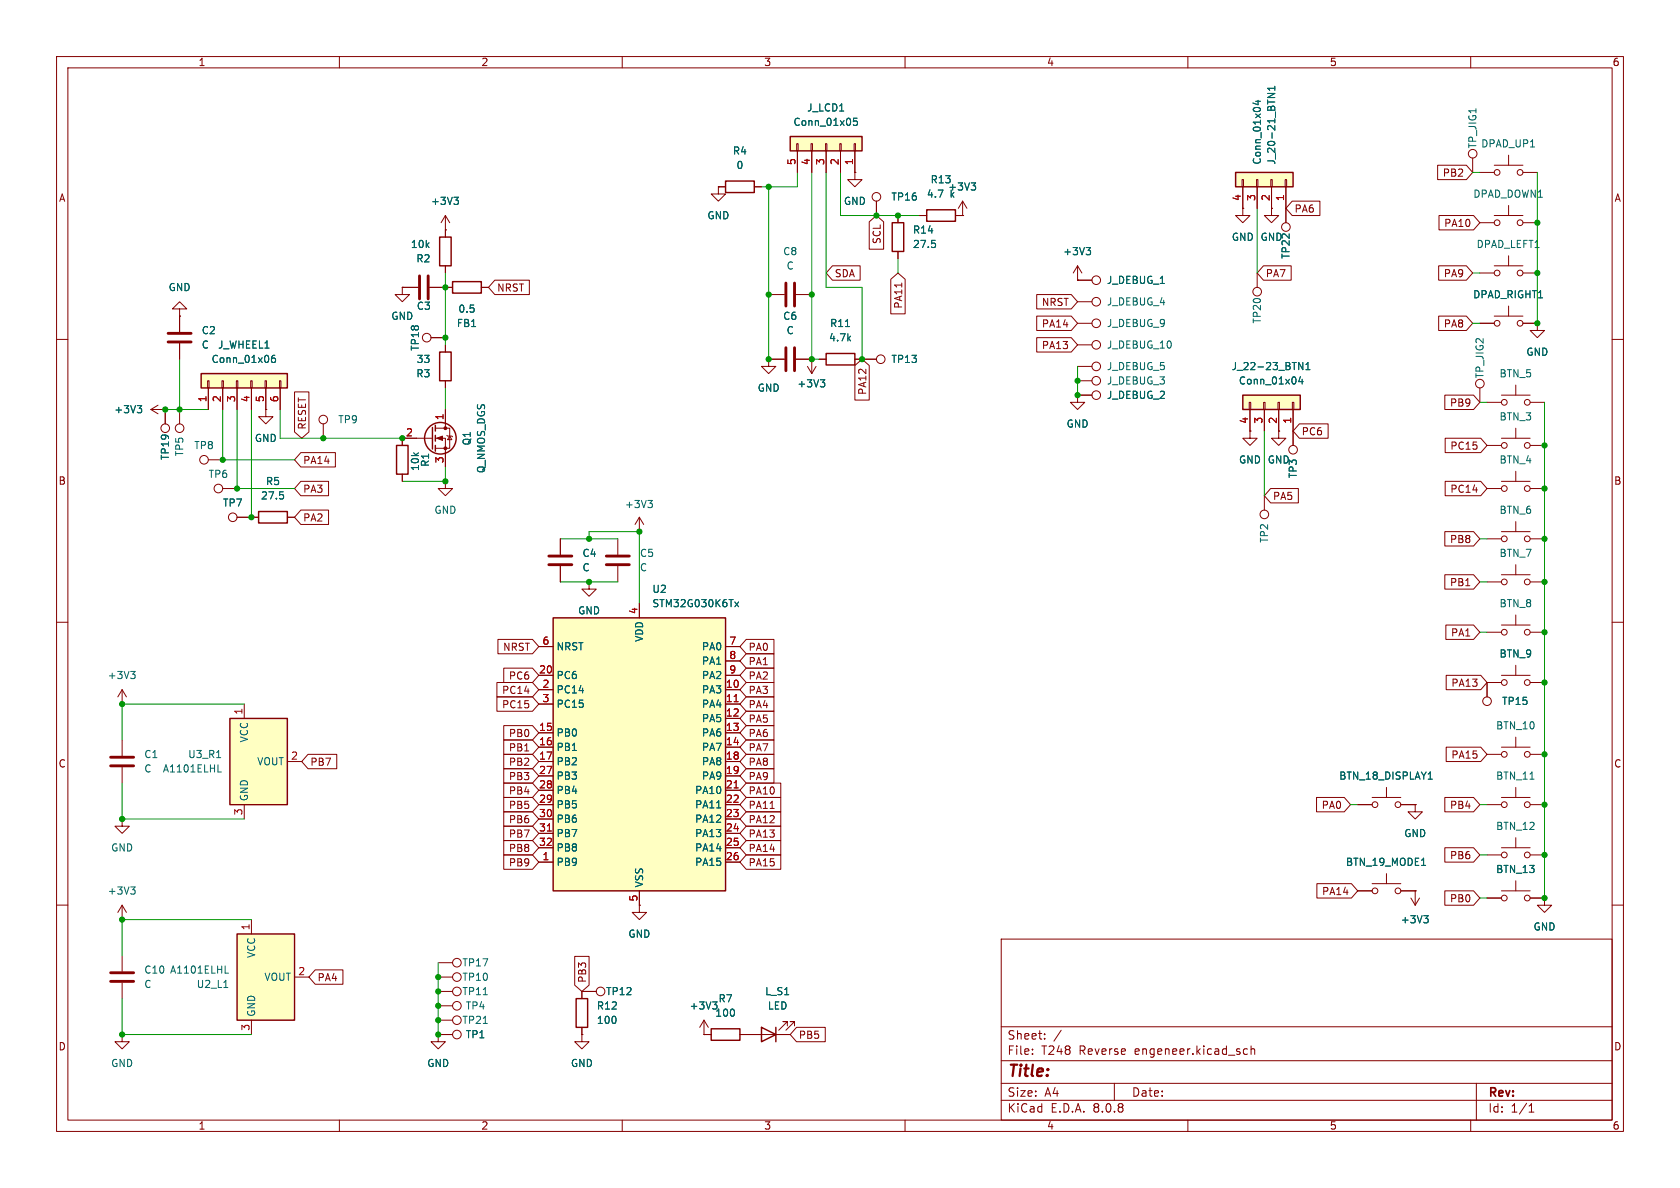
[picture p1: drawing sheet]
<svg xmlns="http://www.w3.org/2000/svg" width="297mm" height="210mm" viewBox="0 0 297 210" stroke-linecap="round" stroke-linejoin="round" font-family="sans-serif">
<g fill="none" stroke="#840000" stroke-width=".18">
<path d="M10 10h277v190h-277zM12 12h273v186h-273zM60 10v2M110 10v2M160 10v2M210 10v2M260 10v2M10 60h2M285 60h2M10 110h2M285 110h2M10 160h2"/>
<path d="M177 166h108v32h-108zM285 160h2M60 198v2M110 198v2M160 198v2M177 194.5h108M177 191.5h108M177 187.5h108M177 181.5h108M182.5 186.3v.1M182.5 185.5v.1M184.7 183.6v.1"/>
<path d="M184.7 182.8v.1M187.6 182.1l-1.3 2M197 191.5v3M210 198v2M220 186.3h.5M220 185.5h.5M221.2 185.5l.2-.1 .3 .1 .1 .9M221.2 184.9v1.5M260 198v2M261 191.5v6.5M270.3 196.6h.9M270.3 195.5l.4-.4v1.5"/>
</g>
<path d="M219.7 69.9h10.2v2.5h-10.2z" fill="#ffffc2"/>
<g fill="none" stroke="#840000" stroke-width=".18">
<path d="M219.7 36.8v1.3h1.3l-1.3 1.3-1.3-1.3h1.3M219.7 36.8h.1M224.8 36.8v1.3h1.3l-1.3 1.3-1.3-1.3h1.3M224.8 36.8h.1M227.3 36.8v2.6M78.7 40.6v1.3M78.7 47v1.3M220.9 71.1h.2v1.3h-.2zM221 72.4v3.8M223.4 71.1h.2v1.3h-.2zM223.5 72.4v3.8M225.9 71.1h.3v1.3h-.3z"/>
<path d="M226.1 72.4v3.8M228.5 71.1h.2v1.3h-.2zM228.6 72.4v3.8M104.1 102.9v1.2h1.3l-1.3 1.3-1.2-1.3h1.2M104.1 102.9h.1M262.9 120.7v2.5M249.4 158.8l.8 1.2M250.2 142.2v1.3h1.3l-1.3 1.3-1.3-1.3h1.3M250.2 142.2h.1M250.2 157.5h.1M250.2 157.5v2.5M251 158.8l-.8 1.2"/>
<path d="M262.9 158.8h2.5M262.9 151.1h2.5M265.4 157.5h5.1M265.4 149.9h5.1M268 148.1v1.8M268 155.7v1.8M270.5 158.8h2.5M270.5 151.1h2.5M273 158.8v1.2h1.3l-1.3 1.3-1.2-1.3h1.2M273 158.8h.1M21.6 168.9v2.8M21.6 173.7v2.8"/>
<path d="M105.4 175.3h-2.5v1.2M113 160v1.3h1.3l-1.3 1.3-1.2-1.3h1.2M113 160h.1M102.9 181.6v1.3M124.5 182.9h.1M124.5 180.3l-.8 1.3M124.5 180.3v2.6M124.5 180.3l.7 1.3M132.1 182.9h7.6M139.2 181.4v-.8h-.8h.8l-1.5 1.5M140.5 181.4v-.8h-.8h.8l-1.6 1.5"/>
<circle cx="227.3" cy="40.1" r=".76"/>
<circle cx="262.9" cy="124" r=".76"/>
<circle cx="265.9" cy="158.8" r=".51"/>
<circle cx="265.9" cy="151.1" r=".51"/>
<circle cx="270" cy="151.1" r=".51"/>
<circle cx="270" cy="158.8" r=".51"/>
<circle cx="106.2" cy="175.3" r=".76"/>
</g>
<path d="M77.7 41.9h2.1v5.1h-2.1zM219.7 69.9h10.2v2.5h-10.2zM101.9 176.5h2v5.1h-2zM134.6 181.6l2.6 1.3-2.6 1.3zM137.2 181.6v2.6" fill="none" stroke="#840000" stroke-width=".25"/>
<path d="M229.6 64.1l.7 1.2v-1.2M229.9 66.6l-.3 .9h.8M230.2 67v.9M230.9 65.3h.7M230.9 64.4l.3-.3v1.2M126 177.1h.8l-.5 .5M126.8 177.8v.3M251.7 161.9h.8l-.4 .5M252.2 162.4l.3 .2v.3l-.3 .2" fill="none" stroke="#006464" stroke-width=".18"/>
<path d="M19.6 173.5h4M19.6 172h4" fill="none" stroke="#840000" stroke-width=".51"/>
<path d="M218.4 30.5h10.2v2.5h-10.2z" fill="#ffffc2"/>
<g fill="none" stroke="#840000" stroke-width=".18">
<path d="M158.7 38.1v1.3M219.6 31.8h.2v1.2h-.2zM219.7 33v3.8M222.1 31.8h.3v1.2h-.3zM222.2 33v3.8M224.7 31.8h.2v1.2h-.2zM224.8 33v3.8M227.2 31.8h.3v1.2h-.3zM227.3 33v3.8M76.2 59.7h2.5M158.7 44.5v1.2M222.2 48.3v2.5"/>
<path d="M71.1 77.5h5.4M77 77.5h1.7v5.1M77 75.7h2.5v3.5h-2.5M78.7 72.4v3.3M79 77l.1 .1h.8l.1 .1M79.5 77.1l.4 .6h-.8zM135.9 63.5v1.3h1.3l-1.3 1.2-1.3-1.2h1.3M135.9 63.5h.1M135.9 63.5h2.8M140.7 63.5h2.8M144.8 63.5h1.2M151.1 63.5h3.8"/>
<path d="M41.9 91.4h3.8M50.8 91.4h1.3M262.9 111.8h2.5M265.4 119.4h5.1M265.4 110.5h5.1M268 108.7v1.8M268 117.6v1.8M270.5 111.8h2.5M21.6 124.5h.1M21.6 121.9l-.8 1.3M21.6 121.9v2.6M21.6 121.9l.8 1.3"/>
<path d="M245.1 139.2v1.8M262.9 120.7h2.5M262.9 133.4h2.5M265.4 132.1h5.1M268 130.3v1.8M268 139.2v1.8M270.5 120.7h2.5M270.5 133.4h2.5M240 142.2h2.6M240 157.5h2.6M242.6 141h5M242.6 156.2h5"/>
<path d="M245.1 154.4v1.8M247.6 142.2h2.6M247.6 157.5h2.6M262.9 142.2h2.5M265.4 141h5.1M270.5 142.2h2.5M77.5 172.7h2.5M77.5 170.2h2.5M102.9 182.9v1.3h1.2l-1.2 1.2-1.3-1.2h1.3M102.9 182.9h.1M124.5 182.9h1.2M130.8 182.9h1.3"/>
<circle cx="75.4" cy="59.7" r=".76"/>
<circle cx="222.2" cy="51.6" r=".76"/>
<circle cx="155.7" cy="63.5" r=".76"/>
<circle cx="41.1" cy="91.4" r=".76"/>
<circle cx="265.9" cy="111.8" r=".51"/>
<circle cx="270" cy="111.8" r=".51"/>
<circle cx="265.9" cy="120.7" r=".51"/>
<circle cx="265.9" cy="133.4" r=".51"/>
<circle cx="270" cy="120.7" r=".51"/>
<circle cx="270" cy="133.4" r=".51"/>
<circle cx="243.1" cy="157.5" r=".51"/>
<circle cx="243.1" cy="142.2" r=".51"/>
<circle cx="247.1" cy="142.2" r=".51"/>
<circle cx="247.1" cy="157.5" r=".51"/>
<circle cx="265.9" cy="142.2" r=".51"/>
<circle cx="270" cy="142.2" r=".51"/>
<circle cx="80.8" cy="172.7" r=".76"/>
<circle cx="80.8" cy="170.2" r=".76"/>
</g>
<g fill="none" stroke="#840000" stroke-width=".25">
<path d="M157.7 39.4h2.1v5.1h-2.1zM218.4 30.5h10.2v2.5h-10.2zM76.5 75.6v3.8M77 75.2v1M77 77v1M77 78.7v1.1M146 62.5h5.1v2h-5.1zM45.7 90.4h5.1v2.1h-5.1zM125.7 181.9h5.1v2h-5.1z"/>
<circle cx="77.9" cy="77.5" r="2.79"/>
</g>
<g fill="none" stroke="#006464" stroke-width=".18">
<path d="M222 17.9h.8M222.4 17.7v.8l-.9-.3M224.1 16.5h1.3l-1.3 .7M225.4 15.2v.8M225.4 15.6h-1.3l.4 .4M149.5 57.7h.7M164.7 42.5h.6M165.3 43l.1 .2-.1 .5M49.5 86.9h.6M50 87.5l.1 .2-.1 .4M23.1 118.7h.8l-.4 .5M23.6 119.2l.3 .2v.3l-.3 .3"/>
<path d="M252.5 137.7h.7M270.5 137.7h.7M251.3 153h.7"/>
</g>
<g fill="#840000" stroke="#840000" stroke-width=".18">
<path d="M77.2 77.5l1-.4v.8z"/>
<circle cx="78.7" cy="79.2" r=".25"/>
<circle cx="78.7" cy="75.7" r=".25"/>
</g>
<path d="M138.9 61.5v4M140.5 61.5v4" fill="none" stroke="#840000" stroke-width=".51"/>
<path d="M40.6 127h10.2v15.2h-10.2z" fill="#ffffc2"/>
<path d="M163.8 37.1h5.1v2h-5.1zM40.6 127h10.2v15.2h-10.2z" fill="none" stroke="#840000" stroke-width=".25"/>
<g fill="none" stroke="#840000" stroke-width=".18">
<path d="M154.9 35.6v2.5M162.6 38.1h1.2M168.9 38.1h1.3M170.2 38.1h.1M170.2 35.6l-.8 1.2M170.2 35.6v2.5M170.2 35.6l.7 1.2M135.9 52.1h2.8M140.7 52.1h2.8M190.5 49.5h.1M190.5 47l-.8 1.3M190.5 47v2.5"/>
<path d="M190.5 47l.8 1.3M190.5 53.3h2.5M190.5 57.2h2.5M190.5 49.5h2.5M26.7 72.4l1.2 .8M26.7 72.4h2.5M27.9 71.6l-1.2 .8M29.2 72.4h.1M29.2 72.4v2.5M190.5 69.9v1.2h1.3l-1.3 1.3-1.3-1.3h1.3M190.5 69.9h.1M190.5 64.8h2.5"/>
<path d="M190.5 69.9h2.5M190.5 67.3h2.5M190.5 61h2.5M221 76.2v1.3h1.2l-1.2 1.2-1.3-1.2h1.3M221 76.2h.1M226.1 76.2v1.3h1.2l-1.2 1.2-1.3-1.2h1.3M226.1 76.2h.1M228.6 76.2v2.5M21.6 130.8v2.8M21.6 135.6v2.8M43.2 124.5v2.5M50.8 134.6h2.5"/>
<path d="M43.2 142.2v2.6M77.5 175.3h2.5M77.5 177.8h2.5M77.5 182.9h2.5"/>
<circle cx="154.9" cy="34.8" r=".76"/>
<circle cx="193.8" cy="49.5" r=".76"/>
<circle cx="193.8" cy="53.3" r=".76"/>
<circle cx="193.8" cy="57.1" r=".76"/>
<circle cx="29.2" cy="75.7" r=".76"/>
<circle cx="193.8" cy="64.8" r=".76"/>
<circle cx="193.8" cy="67.3" r=".76"/>
<circle cx="193.8" cy="69.8" r=".76"/>
<circle cx="193.8" cy="61" r=".76"/>
<circle cx="228.6" cy="79.5" r=".76"/>
<circle cx="80.8" cy="175.3" r=".76"/>
<circle cx="80.8" cy="177.8" r=".76"/>
<circle cx="80.8" cy="182.9" r=".76"/>
</g>
<path d="M171.7 32.3h.8l-.4 .5M172.2 32.8l.3 .3v.3l-.3 .2M192 43.8h.8l-.4 .4M192.6 44.2l.2 .3v.3l-.2 .2M24.3 71.7h.7l-.4 .5M24.8 72.2l.2 .2v.3l-.2 .3M38.3 133.9h.7M38.5 136.5h.6M85.4 175.8h.8" fill="none" stroke="#006464" stroke-width=".18"/>
<path d="M138.9 50v4.1M140.5 50v4.1M19.6 135.4h4M19.6 133.9h4" fill="none" stroke="#840000" stroke-width=".51"/>
<path d="M35.6 66h15.2v2.6h-15.2z" fill="#ffffc2"/>
<g fill="none" stroke="#840000" stroke-width=".18">
<path d="M31.7 54.6h1.3l-1.3-1.3-1.2 1.3h1.2v1.3M31.7 55.9h.1M31.7 55.9v2.8M271.8 57.2v1.2h1.2l-1.2 1.3-1.3-1.3h1.3M271.8 57.2h.1M31.7 60.7v2.8M36.7 67.3h.3v1.3h-.3zM36.8 68.6v3.8M39.2 67.3h.3v1.3h-.3zM39.4 68.6v3.8M41.8 67.3h.2v1.3h-.2zM41.9 68.6v3.8"/>
<path d="M44.3 67.3h.3v1.3h-.3zM44.4 68.6v3.8M46.9 67.3h.2v1.3h-.2zM47 68.6v3.8M49.4 67.3h.3v1.3h-.3zM49.5 68.6v3.8M261.6 68.6v2.5M262.9 71.1h2.5M265.4 69.9h5.1M268 68.1v1.8M270.5 71.1h2.5M21.6 162.6h.1"/>
<path d="M21.6 160l-.8 1.3M21.6 160v2.6M21.6 160l.8 1.3M77.5 182.9v1.3h1.2l-1.2 1.2-1.3-1.2h1.3M77.5 182.9h.1M77.5 180.3h2.5"/>
<circle cx="261.6" cy="67.8" r=".76"/>
<circle cx="265.9" cy="71.1" r=".51"/>
<circle cx="270" cy="71.1" r=".51"/>
<circle cx="80.8" cy="180.3" r=".76"/>
</g>
<path d="M35.6 66h15.2v2.6h-15.2z" fill="none" stroke="#840000" stroke-width=".25"/>
<path d="M48.6 62.8l-.4 .1a.86 .86 0 0 0 0 1.2l.5-.1v-.5l-.2-.2h-.3l-.2 .2M23.1 156.8h.8l-.4 .5M23.6 157.3l.3 .2v.3l-.3 .3M85.4 180.9h.8" fill="none" stroke="#006464" stroke-width=".18"/>
<path d="M29.7 58.9h4.1M29.7 60.5h4.1" fill="none" stroke="#840000" stroke-width=".51"/>
<path d="M139.7 24.1h12.7v2.6h-12.7z" fill="#ffffc2"/>
<g fill="none" stroke="#840000" stroke-width=".18">
<path d="M140.8 25.4h.3v1.3h-.3zM141 26.7v3.8M143.4 25.4h.2v1.3h-.2zM143.5 26.7v3.8M145.9 25.4h.3v1.3h-.3zM146 26.7v3.8M148.5 25.4h.2v1.3h-.2zM148.6 26.7v3.8M151 25.4h.3v1.3h-.3zM151.1 30.5v1.3h1.3l-1.3 1.2-1.2-1.2h1.2M151.1 30.5h.1M151.1 26.7v3.8"/>
<path d="M261.6 39.4h2.6M264.2 38.1h5M266.7 36.3v1.8M269.2 39.4h2.6M71.1 50.8h2.8M75.9 50.8h2.8M261.6 48.3h2.6M261.6 57.2h2.6M264.2 47h5M264.2 55.9h5M266.7 45.2v1.8M266.7 54.1v1.8"/>
<path d="M269.2 48.3h2.6M269.2 57.2h2.6M31.7 72.4v2.5M47 72.4v1.3h1.3l-1.3 1.2-1.3-1.2h1.3M47 72.4h.1M57.1 74.9v2.6M71.1 77.5v1.2M78.7 61v1.2M78.7 67.3v1.3M262.9 78.7h2.5M265.4 77.5h5.1M268 75.7v1.8"/>
<path d="M270.5 78.7h2.5M36.8 81.3h2.6M39.4 86.4h2.5M71.1 83.8v1.3M223.5 87.6v2.6M262.9 86.4h2.5M262.9 95.3h2.5M265.4 85.1h5.1M265.4 94h5.1M268 83.3v1.8M268 92.2v1.8M268 99.8v1.8"/>
<path d="M270.5 86.4h2.5M270.5 95.3h2.5M262.9 102.9h2.5M265.4 101.6h5.1M270.5 102.9h2.5M21.6 144.8v1.3h1.3l-1.3 1.2-1.3-1.2h1.3M21.6 144.8h.1M21.6 182.9v1.3h1.3l-1.3 1.2-1.3-1.2h1.3M21.6 182.9h.1"/>
<circle cx="264.7" cy="39.4" r=".51"/>
<circle cx="268.7" cy="39.4" r=".51"/>
<circle cx="264.7" cy="48.3" r=".51"/>
<circle cx="264.7" cy="57.2" r=".51"/>
<circle cx="268.7" cy="57.2" r=".51"/>
<circle cx="268.7" cy="48.3" r=".51"/>
<circle cx="31.7" cy="75.7" r=".76"/>
<circle cx="57.1" cy="74.2" r=".76"/>
<circle cx="265.9" cy="78.7" r=".51"/>
<circle cx="270" cy="78.7" r=".51"/>
<circle cx="36.1" cy="81.3" r=".76"/>
<circle cx="38.6" cy="86.4" r=".76"/>
<circle cx="223.5" cy="90.9" r=".76"/>
<circle cx="265.9" cy="95.3" r=".51"/>
<circle cx="265.9" cy="86.4" r=".51"/>
<circle cx="270" cy="95.3" r=".51"/>
<circle cx="270" cy="86.4" r=".51"/>
<circle cx="265.9" cy="102.9" r=".51"/>
<circle cx="270" cy="102.9" r=".51"/>
</g>
<path d="M139.7 24.1h12.7v2.6h-12.7zM70.1 78.7h2v5.1h-2zM77.7 62.2h2.1v5.1h-2.1z" fill="none" stroke="#840000" stroke-width=".25"/>
<path d="M151.5 20.9h-.6v.6l.1-.1h.5l.1 .2-.1 .4-.2 .2-.4-.2" fill="none" stroke="#006464" stroke-width=".18"/>
<path d="M74.2 48.8v4M75.7 48.8v4" fill="none" stroke="#840000" stroke-width=".51"/>
<path d="M41.9 165.1h10.2v15.2h-10.2z" fill="#ffffc2"/>
<path d="M41.9 165.1h10.2v15.2h-10.2z" fill="none" stroke="#840000" stroke-width=".25"/>
<g fill="none" stroke="#840000" stroke-width=".18">
<path d="M260.3 27.9v2.6M261.6 30.5h2.6M264.2 29.2h5M266.7 27.4v1.8M269.2 30.5h2.6M71.1 50.8v1.3h1.3l-1.3 1.2-1.3-1.2h1.3M71.1 50.8h.1M142.7 64.8l.8 1.2M143.5 63.5h.1M143.5 63.5v2.5M144.3 64.8l-.8 1.2M44.4 162.6v2.5"/>
<path d="M52.1 172.7h2.5M44.4 180.3v2.6"/>
<circle cx="260.4" cy="27.2" r=".76"/>
<circle cx="264.7" cy="30.5" r=".51"/>
<circle cx="268.7" cy="30.5" r=".51"/>
</g>
<path d="M145 67.1h.8l-.4 .5M145.6 67.6l.2 .3v.3l-.2 .2M39.6 174.6h.7M39.8 172h.6" fill="none" stroke="#006464" stroke-width=".18"/>
<path d="M97.8 109.2h30.5v48.3h-30.5z" fill="#ffffc2"/>
<path d="M128.3 32h5v2h-5zM80 49.8h5.1v2h-5.1zM97.8 109.2h30.5v48.3h-30.5z" fill="none" stroke="#840000" stroke-width=".25"/>
<g fill="none" stroke="#840000" stroke-width=".18">
<path d="M78.7 38.1l-.7 1.3M78.7 38.1v3.8M78.7 38.1l.8 1.3M127 33v1.3h1.3l-1.3 1.3-1.3-1.3h1.3M127 33h.1M127 33h1.3M133.3 33h1.3M141 26.7v3.8M143.5 26.7v3.8M146 26.7v3.8M148.6 26.7v3.8M151.1 30.5h.1"/>
<path d="M151.1 26.7v3.8M153.7 39.2l1.2-1.1 1.3 1.1v4.9h-2.5zM154.9 35.6v2.5M158.7 38.1v1.3M162.6 38.1h1.2M168.9 38.1h1.3M170.2 38.1h.1M219.7 36.8h.1M219.7 33v3.8M222.2 33v3.8M224.8 36.8h.1M224.8 33v3.8"/>
<path d="M227.3 33v6.4M228.4 35.6h4.9v2.5h-4.9l-1.1-1.3zM254.2 29.2h5l1.1 1.3-1.1 1.3h-5zM254.4 38.1h6.1l1.1 1.3-1.1 1.2h-6.1zM31.7 55.9h.1M31.7 55.9v2.8M71.1 50.8h.1M71.1 50.8h2.8M75.9 50.8h4.1M76.2 59.7h2.5M78.7 40.6h.1M78.7 47v1.3"/>
<path d="M85.1 50.8h1.3M87.5 49.5h6.1v2.6h-6.1l-1.1-1.3zM147.2 47h4.9v2.5h-4.9l-1.2-1.2zM157.5 49.4l1.2-1.1 1.3 1.1v6.1h-2.5zM158.7 44.5v1.2M159.4 50v.8M183.3 52.1h6.1l1.1 1.2-1.1 1.3h-6.1zM183.3 55.9h6.1l1.1 1.3-1.1 1.2h-6.1zM183.3 59.7h6.1l1.1 1.3-1.1 1.2h-6.1zM190.5 49.5h.1M190.5 49.5h2.5M223.4 47h4.9v2.5h-4.9l-1.2-1.2z"/>
<path d="M254.3 55.9h4.9l1.1 1.3-1.1 1.2h-4.9zM254.3 47h4.9l1.1 1.3-1.1 1.2h-4.9zM261.6 57.2h2.6M269.2 57.2h2.6M271.8 57.2h.1M29.2 72.4h.1M29.2 72.4v2.5M31.7 60.7v2.8M36.8 68.6v3.8M39.4 68.6v3.8M41.9 68.6v3.8M44.4 68.6v3.8"/>
<path d="M47 72.4h.1M47 68.6v3.8M49.5 68.6v3.8M52.1 69.3h2.5v7.1l-1.3 1.1-1.2-1.1zM73.7 77.5h-2.6v1.2M78.7 61v1.2M78.7 67.3v1.3M78.7 72.4v2.5M135.9 63.5h.1M135.9 63.5h2.8M140.7 63.5h2.8M143.5 63.5h.1"/>
<path d="M144.8 63.5h1.2M151.1 64.6l1.3-1.1 1.3 1.1v6.1h-2.6zM151.1 63.5h3.8M190.5 69.9h.1M190.5 69.9h2.5M221 76.2h.1M221 72.4v3.8M223.5 72.4v3.8M226.1 76.2h.1M226.1 72.4v3.8M228.6 72.4v6.3M229.7 74.9h5.1v2.6h-5.1l-1.1-1.3z"/>
<path d="M255.4 69.8h5.1l1.1 1.3-1.1 1.3h-5.1zM255.5 77.5h6.3l1.1 1.2-1.1 1.3h-6.3zM41.9 91.4h3.8M50.8 91.4h1.3M53.2 80h6.1v2.6h-6.1l-1.1-1.3zM53.2 85.1h4.9v2.5h-4.9l-1.1-1.2zM53.2 90.2h4.9v2.5h-4.9l-1.1-1.3zM71.1 83.8v1.3M78.7 85.1v1.3h1.3l-1.3 1.2-1.2-1.2h1.2M78.7 85.1h.1M78.7 80v2.6M99.1 95.3v2.7"/>
<path d="M109.2 95.3v2.7M113 94h.1M113 91.4v2.6M113 91.4l-.7 1.3M113 91.4l.8 1.3M224.6 86.4h4.9v2.5h-4.9l-1.1-1.3zM255.4 94h5.1l1.1 1.3-1.1 1.2h-5.1zM255.5 85.1h6.3l1.1 1.3-1.1 1.2h-6.3zM88 113h6.1l1.1 1.3-1.1 1.3h-6.1zM89.1 118.1h5l1.1 1.3-1.1 1.3h-5zM95.2 119.4h2.6M95.2 114.3h2.6"/>
<path d="M99.1 100.1v2.8M104.1 102.9h.1M109.2 100.1v2.8M113 106.7v2.5M128.3 119.4h2.5M128.3 114.3h2.5M128.3 116.8h2.5M131.9 115.6h4.9v2.5h-4.9l-1.1-1.3zM131.9 113h4.9v2.6h-4.9l-1.1-1.3zM131.9 118.1h4.9v2.6h-4.9l-1.1-1.3zM255.4 101.6h5.1l1.1 1.3-1.1 1.2h-5.1zM255.6 110.5h4.9l1.1 1.3-1.1 1.2h-4.9z"/>
<path d="M255.7 119.4h6.1l1.1 1.3-1.1 1.2h-6.1zM54.5 133.3h5v2.6h-5l-1.2-1.3zM87.8 123.2h6.3l1.1 1.3-1.1 1.2h-6.3zM87.8 120.6h6.3l1.1 1.3-1.1 1.3h-6.3zM89.1 128.3h5l1.1 1.2-1.1 1.3h-5zM89.1 130.8h5l1.1 1.3-1.1 1.3h-5zM89.1 133.3h5l1.1 1.3-1.1 1.3h-5zM89.1 135.9h5l1.1 1.3-1.1 1.2h-5zM89.1 138.4h5l1.1 1.3-1.1 1.3h-5zM95.2 121.9h2.6M95.2 124.5h2.6M95.2 129.5h2.6"/>
<path d="M95.2 132.1h2.6M95.2 134.6h2.6M95.2 137.2h2.6M95.2 139.7h2.6M128.3 121.9h2.5M128.3 124.5h2.5M128.3 127h2.5M128.3 129.5h2.5M128.3 132.1h2.5M128.3 134.6h2.5M128.3 137.2h2.5M128.3 139.7h2.5"/>
<path d="M131.9 123.2h4.9v2.5h-4.9l-1.1-1.2zM131.9 138.4h6.1v2.6h-6.1l-1.1-1.3zM131.9 120.6h4.9v2.6h-4.9l-1.1-1.3zM131.9 135.9h4.9v2.5h-4.9l-1.1-1.2zM131.9 125.7h4.9v2.6h-4.9l-1.1-1.3zM131.9 133.3h4.9v2.6h-4.9l-1.1-1.3zM131.9 130.8h4.9v2.6h-4.9l-1.1-1.3zM131.9 128.3h4.9v2.5h-4.9l-1.1-1.3zM255.7 132.1h6.1l1.1 1.3-1.1 1.2h-6.1zM262.9 120.7v2.5M262.9 120.7h2.5M270.5 120.7h2.5"/>
<path d="M89.1 151.1h5l1.1 1.3-1.1 1.3h-5zM89.1 143.5h5l1.1 1.3-1.1 1.3h-5zM89.1 146h5l1.1 1.3-1.1 1.3h-5zM89.1 148.6h5l1.1 1.3-1.1 1.2h-5zM89.1 141h5l1.1 1.2-1.1 1.3h-5zM95.2 152.4h2.6M95.2 142.2h2.6M95.2 144.8h2.6M95.2 147.3h2.6M95.2 149.9h2.6M113 157.5v2.5M128.3 152.4h2.5"/>
<path d="M128.3 142.2h2.5M128.3 144.8h2.5M128.3 147.3h2.5M128.3 149.9h2.5M131.9 143.5h6.1v2.6h-6.1l-1.1-1.3zM131.9 141h6.1v2.5h-6.1l-1.1-1.3zM131.9 146h6.1v2.6h-6.1l-1.1-1.3zM131.9 148.6h6.1v2.5h-6.1l-1.1-1.2zM131.9 151.1h6.1v2.6h-6.1l-1.1-1.3zM136.1 142.9h.8M232.7 141h4.9l1.2 1.2-1.2 1.3h-4.9zM232.8 156.2h6.1l1.1 1.3-1.1 1.3h-6.1z"/>
<path d="M240 142.2h2.6M240 157.5h2.6M247.6 142.2h2.6M247.6 157.5h2.6M250.2 142.2h.1M250.2 157.5h.1M255.4 141h5.1l1.1 1.2-1.1 1.3h-5.1zM255.4 149.9h5.1l1.1 1.2-1.1 1.3h-5.1zM255.4 157.5h5.1l1.1 1.3-1.1 1.2h-5.1zM262.9 158.8h2.5M270.5 158.8h2.5M273 158.8h.1"/>
<path d="M55.7 171.4h4.9v2.6h-4.9l-1.1-1.3zM101.6 169.1h2.5v5l-1.2 1.2-1.3-1.2zM102.9 175.3h2.5M102.9 175.3v1.2M113 160h.1M77.5 182.9h.1M77.5 182.9h2.5M102.9 182.9h.1M102.9 181.6v1.3M124.5 182.9h.1M124.5 182.9h1.2M130.8 182.9h3.8"/>
<path d="M137.2 182.9h2.5M140.8 181.6h5.1v2.6h-5.1l-1.1-1.3z"/>
</g>
<path d="M129.8 124h.7M129.8 139.3h.7M96.8 146.9h.7" fill="none" stroke="#a90000" stroke-width=".18"/>
<g fill="none" stroke="#006464" stroke-width=".18">
<path d="M222 17.9h.8M222.4 17.7v.8l-.9-.3M224.1 16.5h1.3l-1.3 .7M225.4 15.2v.8M225.4 15.6h-1.3l.4 .4M80.3 34.9h.7l-.4 .5M80.8 35.4l.2 .2v.3l-.2 .2M151.5 20.9h-.6v.6l.1-.1h.5l.1 .2-.1 .4-.2 .2-.4-.2M171.7 32.3h.8l-.4 .5M172.2 32.8l.3 .3v.3l-.3 .2M149.5 57.7h.7M164.7 42.5h.6"/>
<path d="M165.3 43l.1 .2-.1 .5M192 43.8h.8l-.4 .4M192.6 44.2l.2 .3v.3l-.2 .2M24.3 71.7h.7l-.4 .5M24.8 72.2l.2 .2v.3l-.2 .3M48.6 62.8l-.4 .1a.86 .86 0 0 0 0 1.2l.5-.1v-.5l-.2-.2h-.3l-.2 .2M145 67.1h.8l-.4 .5M145.6 67.6l.2 .3v.3l-.2 .2M229.6 64.1l.7 1.2v-1.2M229.9 66.6l-.3 .9h.8M230.2 67v.9M230.9 65.3h.7"/>
<path d="M230.9 64.4l.3-.3v1.2M49.5 86.9h.6M50 87.5l.1 .2-.1 .4M114.5 88.5h.8l-.4 .4M115.1 88.9l.2 .3v.3l-.2 .2M129.9 106.4l.7 .9M130.6 106.4l-.7 .9M252.5 137.7h.7M126.7 142.8h.7M251.3 153h.7M126 177.1h.8l-.5 .5M126.8 177.8v.3"/>
<path d="M251.7 161.9h.8l-.4 .5M252.2 162.4l.3 .2v.3l-.3 .2"/>
</g>
<path d="M97 99.8h4.1M97 98.3h4.1M107.2 99.8h4.1M107.2 98.3h4.1" fill="none" stroke="#840000" stroke-width=".51"/>
<g fill="none" stroke="#009600" stroke-width=".18">
<path d="M135.9 33v30.5M141 30.5v2.5h-6.4M143.5 30.5v33h1.3M146 30.5v20.3h6.4v12.7M148.6 30.5v7.6h14M222.2 36.8v11.5M260.3 30.5h1.3M271.8 30.5v26.7M78.7 48.3v12.7M158.7 45.7v2.6M260.3 57.2h1.3M260.3 48.3h1.3"/>
<path d="M29.2 72.4h7.6M31.7 63.5v8.9M39.4 72.4v8.9h12.7M41.9 72.4v14h10.2M44.4 72.4v19M49.5 72.4v5.1h21.6M78.7 68.6v3.8M190.5 64.8v5.1M223.5 76.2v11.4M261.6 71.1h1.3M273 71.1v87.7M78.7 82.6v2.5h-7.6"/>
<path d="M99.1 95.3h10.1M104.1 95.3v-1.3h8.9v12.7M261.6 95.3h1.3M99.1 102.9h10.1M261.6 102.9h1.3M261.6 111.8h1.3M21.6 138.4v6.4h21.6M43.2 124.5h-21.6v6.3M238.8 142.2h1.2M261.6 142.2h1.3M261.6 158.8h1.3M261.6 151.1h1.3"/>
<path d="M21.6 176.5v6.4h22.8M44.4 162.6h-22.8v6.3M77.5 170.2v12.7"/>
</g>
<g fill="#009600" stroke="#009600" stroke-width=".18">
<circle cx="273" cy="158.8" r=".46"/>
<circle cx="273" cy="151.1" r=".46"/>
<circle cx="273" cy="142.2" r=".46"/>
<circle cx="273" cy="120.7" r=".46"/>
<circle cx="273" cy="111.8" r=".46"/>
<circle cx="273" cy="133.4" r=".46"/>
<circle cx="190.5" cy="67.3" r=".46"/>
<circle cx="190.5" cy="69.9" r=".46"/>
<circle cx="158.7" cy="38.1" r=".46"/>
<circle cx="154.9" cy="38.1" r=".46"/>
<circle cx="273" cy="78.7" r=".46"/>
<circle cx="273" cy="95.3" r=".46"/>
<circle cx="273" cy="102.9" r=".46"/>
<circle cx="273" cy="86.4" r=".46"/>
<circle cx="271.8" cy="48.3" r=".46"/>
<circle cx="271.8" cy="57.2" r=".46"/>
<circle cx="271.8" cy="39.4" r=".46"/>
<circle cx="143.5" cy="52.1" r=".46"/>
<circle cx="143.5" cy="63.5" r=".46"/>
<circle cx="135.9" cy="63.5" r=".46"/>
<circle cx="135.9" cy="52.1" r=".46"/>
<circle cx="135.9" cy="33" r=".46"/>
<circle cx="152.4" cy="63.5" r=".46"/>
<circle cx="77.5" cy="182.9" r=".46"/>
<circle cx="77.5" cy="180.3" r=".46"/>
<circle cx="77.5" cy="177.8" r=".46"/>
<circle cx="21.6" cy="182.9" r=".46"/>
<circle cx="21.6" cy="162.6" r=".46"/>
<circle cx="78.7" cy="59.7" r=".46"/>
<circle cx="44.4" cy="91.4" r=".46"/>
<circle cx="57.1" cy="77.5" r=".46"/>
<circle cx="78.7" cy="85.1" r=".46"/>
<circle cx="71.1" cy="77.5" r=".46"/>
<circle cx="41.9" cy="86.4" r=".46"/>
<circle cx="39.4" cy="81.3" r=".46"/>
<circle cx="31.7" cy="72.4" r=".46"/>
<circle cx="29.2" cy="72.4" r=".46"/>
<circle cx="21.6" cy="124.5" r=".46"/>
<circle cx="21.6" cy="144.8" r=".46"/>
<circle cx="77.5" cy="172.7" r=".46"/>
<circle cx="77.5" cy="175.3" r=".46"/>
<circle cx="104.1" cy="95.3" r=".46"/>
<circle cx="104.1" cy="102.9" r=".46"/>
<circle cx="113" cy="94" r=".46"/>
<circle cx="78.7" cy="50.8" r=".46"/>
</g>
<text font-size="2.8" fill="#840000" x="178" y="190.9">Title:</text>
<g font-size="2.1" fill="#840000">
<text x="178" y="184">Sheet:</text>
<text x="178" y="186.7">File:</text>
<text x="184.1" y="186.7">T248</text>
<text x="190.8" y="186.7">Reverse</text>
<text x="200.8" y="186.7">engeneer.kicad_sch</text>
<text x="178" y="196.9">KiCad</text>
<text x="178" y="194.1">Size:</text>
<text x="184.7" y="194.1">A4</text>
<text x="185.7" y="196.9">E.D.A.</text>
<text x="193.3" y="196.9">8.0.8</text>
<text x="200" y="194.1">Date:</text>
<text x="263" y="194.3">Rev:</text>
<text x="263" y="196.9">Id:</text>
<text x="267.1" y="196.9">1/1</text>
</g>
<g font-size="1.8" fill="#840000">
<text x="35" y="11.9">1</text>
<text x="85" y="11.9">2</text>
<text x="135" y="11.9">3</text>
<text x="185" y="11.9">4</text>
<text x="235" y="11.9">5</text>
<text x="285" y="11.9">6</text>
<text x="10.3" y="35.9">A</text>
<text x="255" y="31.4">PB2</text>
<text x="285.3" y="35.9">A</text>
<text x="228.8" y="37.8">PA6</text>
<text x="255.2" y="40.3">PA10</text>
<text x="155.9" y="43.2" transform="rotate(-90 155.9 43.2)">SCL</text>
<text x="87.8" y="51.8">NRST</text>
<text x="147.5" y="49.2">SDA</text>
<text x="223.7" y="49.2">PA7</text>
<text x="255.1" y="49.2">PA9</text>
<text x="159.7" y="54.7" transform="rotate(-90 159.7 54.7)">PA11</text>
<text x="184.1" y="54.3">NRST</text>
<text x="184.1" y="58.1">PA14</text>
<text x="255.1" y="58.1">PA8</text>
<text x="184.1" y="61.9">PA13</text>
<text x="153.4" y="69.9" transform="rotate(-90 153.4 69.9)">PA12</text>
<text x="54.3" y="76" transform="rotate(-90 54.3 76)">RESET</text>
<text x="230" y="77.2">PC6</text>
<text x="256.2" y="72.1">PB9</text>
<text x="53.5" y="82.2">PA14</text>
<text x="256.3" y="79.7">PC15</text>
<text x="10.3" y="85.9">B</text>
<text x="53.5" y="87.3">PA3</text>
<text x="224.9" y="88.6">PA5</text>
<text x="256.3" y="87.3">PC14</text>
<text x="285.3" y="85.9">B</text>
<text x="53.5" y="92.4">PA2</text>
<text x="256.2" y="96.2">PB8</text>
<text x="256.2" y="103.8">PB1</text>
<text x="256.4" y="112.7">PA1</text>
<text x="88.8" y="115.3">NRST</text>
<text x="132.2" y="117.8">PA1</text>
<text x="132.2" y="115.3">PA0</text>
<text x="88.7" y="125.4">PC15</text>
<text x="88.7" y="122.9">PC14</text>
<text x="89.9" y="120.3">PC6</text>
<text x="132.2" y="125.4">PA4</text>
<text x="132.2" y="120.3">PA2</text>
<text x="132.2" y="122.9">PA3</text>
<text x="256.5" y="121.6">PA13</text>
<text x="89.9" y="130.5">PB0</text>
<text x="132.2" y="128">PA5</text>
<text x="132.2" y="130.5">PA6</text>
<text x="10.3" y="135.9">C</text>
<text x="54.8" y="135.6">PB7</text>
<text x="89.9" y="133">PB1</text>
<text x="89.9" y="135.6">PB2</text>
<text x="132.2" y="135.6">PA8</text>
<text x="132.2" y="133">PA7</text>
<text x="256.5" y="134.3">PA15</text>
<text x="285.3" y="135.9">C</text>
<text x="89.9" y="143.2">PB5</text>
<text x="89.9" y="138.1">PB3</text>
<text x="89.9" y="140.7">PB4</text>
<text x="132.2" y="143.2">PA11</text>
<text x="132.2" y="140.7">PA10</text>
<text x="132.2" y="138.1">PA9</text>
<text x="233.6" y="143.2">PA0</text>
<text x="256.2" y="143.2">PB4</text>
<text x="89.9" y="145.7">PB6</text>
<text x="89.9" y="148.3">PB7</text>
<text x="132.2" y="145.7">PA12</text>
<text x="132.2" y="148.3">PA13</text>
<text x="89.9" y="153.4">PB9</text>
<text x="89.9" y="150.8">PB8</text>
<text x="132.2" y="150.8">PA14</text>
<text x="132.2" y="153.4">PA15</text>
<text x="256.2" y="152.1">PB6</text>
<text x="233.6" y="158.4">PA14</text>
<text x="256.2" y="159.7">PB0</text>
<text x="56" y="173.7">PA4</text>
<text x="103.8" y="173.8" transform="rotate(-90 103.8 173.8)">PB3</text>
<text x="10.3" y="185.9">D</text>
<text x="141.1" y="183.8">PB5</text>
<text x="285.3" y="185.9">D</text>
<text x="35" y="199.9">1</text>
<text x="85" y="199.9">2</text>
<text x="135" y="199.9">3</text>
<text x="185" y="199.9">4</text>
<text x="235" y="199.9">5</text>
<text x="285" y="199.9">6</text>
</g>
<g font-size="1.8" fill="#006464">
<text x="140.2" y="22.5">Conn_01x05</text>
<text x="142.6" y="19.9">J_LCD1</text>
<text x="129.5" y="27.5">R4</text>
<text x="223.1" y="29.2" transform="rotate(-90 223.1 29.2)">Conn_01x04</text>
<text x="225.7" y="29.2" transform="rotate(-90 225.7 29.2)">J_20-21_BTN1</text>
<text x="261.2" y="26.3" transform="rotate(-90 261.2 26.3)">TP_JIG1</text>
<text x="261.8" y="26.3">DPAD_UP1</text>
<text x="130.1" y="30.1">0</text>
<text x="157.5" y="35.7">TP16</text>
<text x="163.8" y="35.2">4.7</text>
<text x="164.4" y="32.6">R13</text>
<text x="167.5" y="33.9">+3V3</text>
<text x="168" y="35.2">k</text>
<text x="260.4" y="35.2">DPAD_DOWN1</text>
<text x="76.1" y="36.4">+3V3</text>
<text x="125" y="39">GND</text>
<text x="149.1" y="36.4">GND</text>
<text x="161.3" y="41.5">R14</text>
<text x="72.5" y="44">10k</text>
<text x="73.5" y="46.6">R2</text>
<text x="138.4" y="45.3">C8</text>
<text x="139" y="47.9">C</text>
<text x="161.3" y="44">27.5</text>
<text x="187.9" y="45.3">+3V3</text>
<text x="217.7" y="42.8">GND</text>
<text x="222.8" y="42.8">GND</text>
<text x="228.2" y="45.9" transform="rotate(-90 228.2 45.9)">TP22</text>
<text x="260.9" y="44">DPAD_LEFT1</text>
<text x="29.7" y="51.7">GND</text>
<text x="195.6" y="50.4">J_DEBUG_1</text>
<text x="260.3" y="52.9">DPAD_RIGHT1</text>
<text x="35.6" y="59.3">C2</text>
<text x="69.1" y="56.7">GND</text>
<text x="73.6" y="55">C3</text>
<text x="80.7" y="58">FB1</text>
<text x="80.9" y="55.5">0.5</text>
<text x="138.4" y="56.7">C6</text>
<text x="139" y="59.3">C</text>
<text x="146.6" y="58">R11</text>
<text x="195.6" y="54.2">J_DEBUG_4</text>
<text x="195.6" y="58">J_DEBUG_9</text>
<text x="223.1" y="57.3" transform="rotate(-90 223.1 57.3)">TP20</text>
<text x="35.6" y="61.8">C</text>
<text x="37.3" y="64.4">Conn_01x06</text>
<text x="38.5" y="61.8">J_WHEEL1</text>
<text x="73.6" y="64.4">33</text>
<text x="74.3" y="62.1" transform="rotate(-90 74.3 62.1)">TP18</text>
<text x="146.5" y="60.6">4.7k</text>
<text x="157.5" y="64.4">TP13</text>
<text x="195.6" y="61.8">J_DEBUG_10</text>
<text x="195.6" y="65.6">J_DEBUG_5</text>
<text x="217.6" y="65.6">J_22-23_BTN1</text>
<text x="269.7" y="63.1">GND</text>
<text x="73.5" y="66.9">R3</text>
<text x="133.9" y="69.4">GND</text>
<text x="140.9" y="68.7">+3V3</text>
<text x="195.6" y="70.7">J_DEBUG_2</text>
<text x="195.6" y="68.2">J_DEBUG_3</text>
<text x="218.9" y="68.2">Conn_01x04</text>
<text x="262.5" y="67" transform="rotate(-90 262.5 67)">TP_JIG2</text>
<text x="265" y="66.9">BTN_5</text>
<text x="20.1" y="73.3">+3V3</text>
<text x="59.7" y="75">TP9</text>
<text x="188.5" y="75.8">GND</text>
<text x="265" y="74.5">BTN_3</text>
<text x="30.1" y="81.4" transform="rotate(-90 30.1 81.4)">TP19</text>
<text x="32.6" y="80.8" transform="rotate(-90 32.6 80.8)">TP5</text>
<text x="34.2" y="79.6">TP8</text>
<text x="45" y="78.3">GND</text>
<text x="74.3" y="83.4" transform="rotate(-90 74.3 83.4)">10k</text>
<text x="76" y="82.6" transform="rotate(-90 76 82.6)">R1</text>
<text x="83.4" y="78.8" transform="rotate(-90 83.4 78.8)">Q1</text>
<text x="86" y="83.7" transform="rotate(-90 86 83.7)">Q_NMOS_DGS</text>
<text x="218.9" y="82.1">GND</text>
<text x="224" y="82.1">GND</text>
<text x="265" y="82.1">BTN_4</text>
<text x="36.8" y="84.7">TP6</text>
<text x="39.3" y="89.8">TP7</text>
<text x="46" y="88.5">27.5</text>
<text x="46.9" y="86">R5</text>
<text x="229.5" y="84.6" transform="rotate(-90 229.5 84.6)">TP3</text>
<text x="76.7" y="91">GND</text>
<text x="110.4" y="90">+3V3</text>
<text x="265" y="91">BTN_6</text>
<text x="102.9" y="98.7">C4</text>
<text x="102.9" y="101.2">C</text>
<text x="113" y="98.7">C5</text>
<text x="113" y="101.2">C</text>
<text x="224.4" y="96.1" transform="rotate(-90 224.4 96.1)">TP2</text>
<text x="265" y="98.7">BTN_7</text>
<text x="115.2" y="105">U2</text>
<text x="115.2" y="107.5">STM32G030K6Tx</text>
<text x="265" y="107.5">BTN_8</text>
<text x="102.1" y="108.8">GND</text>
<text x="113.9" y="113.6" transform="rotate(-90 113.9 113.6)">VDD</text>
<text x="98.3" y="115.2">NRST</text>
<text x="124" y="115.2">PA0</text>
<text x="124" y="117.7">PA1</text>
<text x="265" y="116.4">BTN_9</text>
<text x="18.9" y="120.2">+3V3</text>
<text x="98.3" y="122.8">PC14</text>
<text x="98.3" y="120.2">PC6</text>
<text x="98.3" y="125.3">PC15</text>
<text x="124" y="122.8">PA3</text>
<text x="124" y="125.3">PA4</text>
<text x="124" y="120.2">PA2</text>
<text x="265.4" y="124.8">TP15</text>
<text x="44" y="131.3" transform="rotate(-90 44 131.3)">VCC</text>
<text x="98.3" y="130.4">PB0</text>
<text x="124" y="127.9">PA5</text>
<text x="124" y="130.4">PA6</text>
<text x="264.4" y="129.1">BTN_10</text>
<text x="25.4" y="134.2">C1</text>
<text x="25.4" y="136.8">C</text>
<text x="28.7" y="136.8">A1101ELHL</text>
<text x="33.2" y="134.2">U3_R1</text>
<text x="45.4" y="135.5">VOUT</text>
<text x="98.3" y="132.9">PB1</text>
<text x="98.3" y="135.5">PB2</text>
<text x="124" y="132.9">PA7</text>
<text x="124" y="135.5">PA8</text>
<text x="44" y="141.7" transform="rotate(-90 44 141.7)">GND</text>
<text x="98.3" y="138">PB3</text>
<text x="98.3" y="140.6">PB4</text>
<text x="98.3" y="143.1">PB5</text>
<text x="122.8" y="140.6">PA10</text>
<text x="122.8" y="143.1">PA11</text>
<text x="124" y="138">PA9</text>
<text x="236.7" y="138">BTN_18_DISPLAY1</text>
<text x="264.4" y="138">BTN_11</text>
<text x="98.3" y="145.6">PB6</text>
<text x="98.3" y="148.2">PB7</text>
<text x="122.8" y="145.6">PA12</text>
<text x="122.8" y="148.2">PA13</text>
<text x="248.2" y="148.2">GND</text>
<text x="264.4" y="146.9">BTN_12</text>
<text x="19.6" y="150.7">GND</text>
<text x="98.3" y="153.3">PB9</text>
<text x="98.3" y="150.7">PB8</text>
<text x="122.8" y="150.7">PA14</text>
<text x="122.8" y="153.3">PA15</text>
<text x="237.8" y="153.3">BTN_19_MODE1</text>
<text x="264.4" y="154.5">BTN_13</text>
<text x="18.9" y="158.3">+3V3</text>
<text x="113.9" y="157" transform="rotate(-90 113.9 157)">VSS</text>
<text x="111" y="166">GND</text>
<text x="247.5" y="163.4">+3V3</text>
<text x="271" y="164.7">GND</text>
<text x="25.4" y="172.3">C10</text>
<text x="30" y="172.3">A1101ELHL</text>
<text x="45.3" y="169.4" transform="rotate(-90 45.3 169.4)">VCC</text>
<text x="46.6" y="173.6">VOUT</text>
<text x="81.6" y="173.6">TP10</text>
<text x="81.6" y="171">TP17</text>
<text x="25.4" y="174.9">C</text>
<text x="34.7" y="174.9">U2_L1</text>
<text x="45.3" y="179.8" transform="rotate(-90 45.3 179.8)">GND</text>
<text x="81.6" y="176.1">TP11</text>
<text x="82.2" y="178.7">TP4</text>
<text x="105.4" y="178.7">R12</text>
<text x="107" y="176.1">TP12</text>
<text x="121.8" y="178.7">+3V3</text>
<text x="126.4" y="179.9">100</text>
<text x="126.9" y="177.4">R7</text>
<text x="135.2" y="176.1">L_S1</text>
<text x="135.7" y="178.7">LED</text>
<text x="81.6" y="181.2">TP21</text>
<text x="82.2" y="183.7">TP1</text>
<text x="105.4" y="181.2">100</text>
<text x="19.6" y="188.8">GND</text>
<text x="75.4" y="188.8">GND</text>
<text x="100.8" y="188.8">GND</text>
</g>
<g font-size="1.8" fill="#a90000">
<text x="140.7" y="29.3" transform="rotate(-90 140.7 29.3)">5</text>
<text x="143.3" y="29.3" transform="rotate(-90 143.3 29.3)">4</text>
<text x="145.8" y="29.3" transform="rotate(-90 145.8 29.3)">3</text>
<text x="148.3" y="29.3" transform="rotate(-90 148.3 29.3)">2</text>
<text x="150.9" y="29.3" transform="rotate(-90 150.9 29.3)">1</text>
<text x="219.5" y="35.6" transform="rotate(-90 219.5 35.6)">4</text>
<text x="222" y="35.6" transform="rotate(-90 222 35.6)">3</text>
<text x="224.5" y="35.6" transform="rotate(-90 224.5 35.6)">2</text>
<text x="227.1" y="35.6" transform="rotate(-90 227.1 35.6)">1</text>
<text x="36.6" y="71.2" transform="rotate(-90 36.6 71.2)">1</text>
<text x="39.1" y="71.2" transform="rotate(-90 39.1 71.2)">2</text>
<text x="41.7" y="71.2" transform="rotate(-90 41.7 71.2)">3</text>
<text x="44.2" y="71.2" transform="rotate(-90 44.2 71.2)">4</text>
<text x="46.7" y="71.2" transform="rotate(-90 46.7 71.2)">5</text>
<text x="49.3" y="71.2" transform="rotate(-90 49.3 71.2)">6</text>
<text x="71.7" y="77.2">2</text>
<text x="78.5" y="74.4" transform="rotate(-90 78.5 74.4)">1</text>
<text x="220.7" y="75" transform="rotate(-90 220.7 75)">4</text>
<text x="223.3" y="75" transform="rotate(-90 223.3 75)">3</text>
<text x="225.8" y="75" transform="rotate(-90 225.8 75)">2</text>
<text x="228.3" y="75" transform="rotate(-90 228.3 75)">1</text>
<text x="78.5" y="82" transform="rotate(-90 78.5 82)">3</text>
<text x="112.8" y="108.7" transform="rotate(-90 112.8 108.7)">4</text>
<text x="95.2" y="119.1">20</text>
<text x="95.8" y="114">6</text>
<text x="128.8" y="114">7</text>
<text x="128.8" y="116.6">8</text>
<text x="128.8" y="119.1">9</text>
<text x="95.8" y="121.7">2</text>
<text x="95.8" y="124.2">3</text>
<text x="128.2" y="121.7">10</text>
<text x="128.2" y="124.2">11</text>
<text x="42.9" y="126.4" transform="rotate(-90 42.9 126.4)">1</text>
<text x="95.2" y="129.3">15</text>
<text x="95.2" y="131.8">16</text>
<text x="128.2" y="126.7">12</text>
<text x="128.2" y="129.3">13</text>
<text x="128.2" y="131.8">14</text>
<text x="51.4" y="134.4">2</text>
<text x="95.2" y="134.4">17</text>
<text x="95.2" y="136.9">27</text>
<text x="128.2" y="134.4">18</text>
<text x="128.2" y="136.9">19</text>
<text x="95.2" y="139.4">28</text>
<text x="95.2" y="142">29</text>
<text x="128.2" y="139.4">21</text>
<text x="128.2" y="142">22</text>
<text x="42.9" y="144.2" transform="rotate(-90 42.9 144.2)">3</text>
<text x="95.2" y="144.5">30</text>
<text x="95.2" y="147.1">31</text>
<text x="95.2" y="149.6">32</text>
<text x="128.2" y="144.5">23</text>
<text x="128.2" y="147.1">24</text>
<text x="128.2" y="149.6">25</text>
<text x="95.8" y="152.1">1</text>
<text x="128.2" y="152.1">26</text>
<text x="112.8" y="159.5" transform="rotate(-90 112.8 159.5)">5</text>
<text x="44.2" y="164.5" transform="rotate(-90 44.2 164.5)">1</text>
<text x="52.6" y="172.5">2</text>
<text x="44.2" y="182.3" transform="rotate(-90 44.2 182.3)">3</text>
</g>
</svg>
